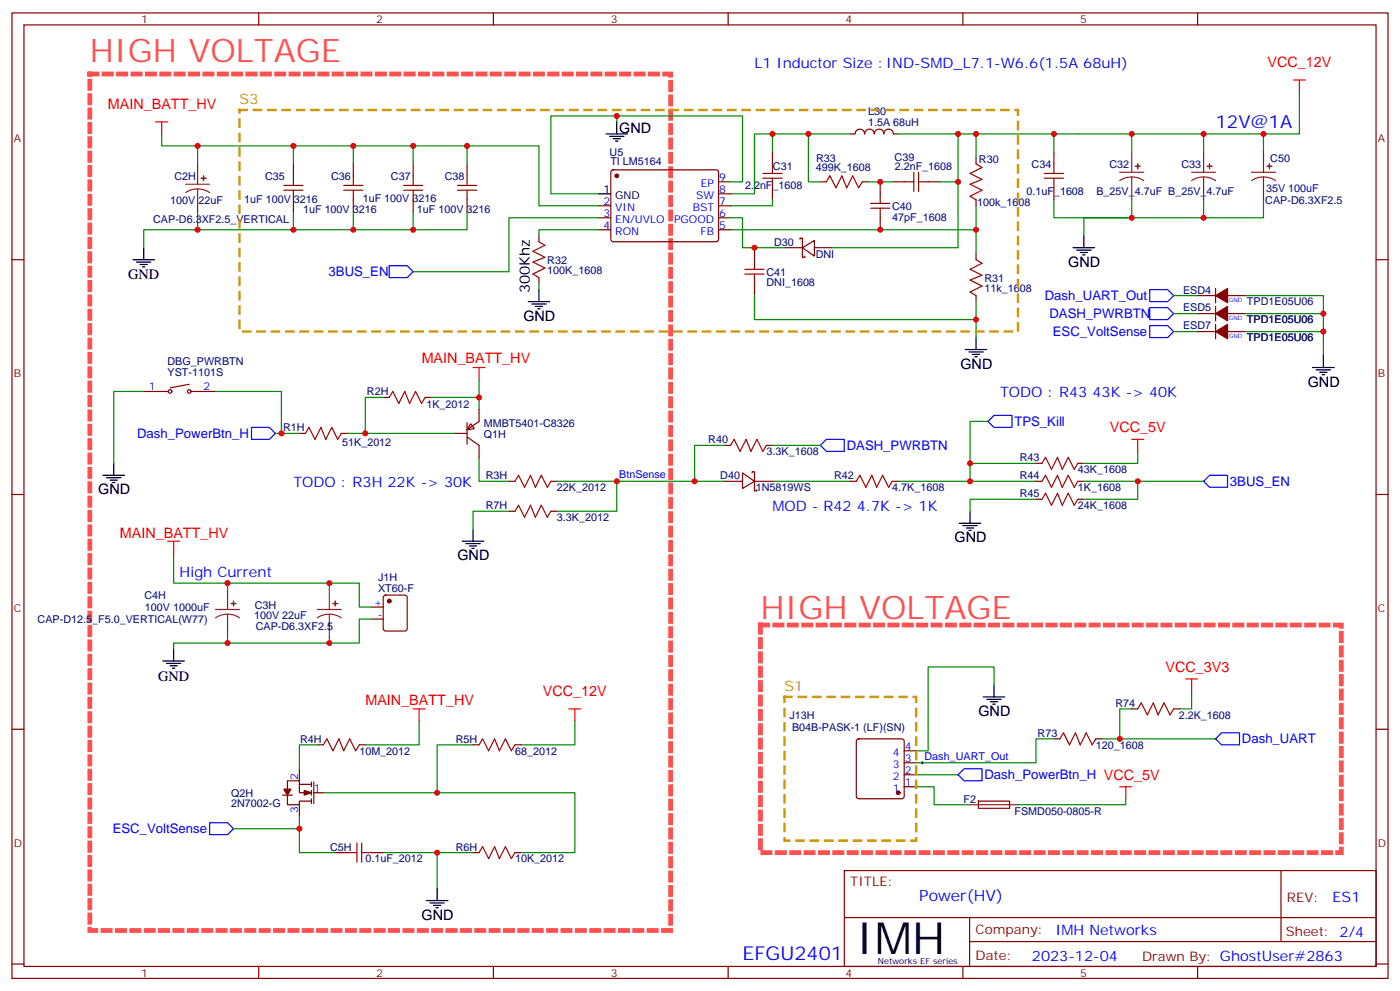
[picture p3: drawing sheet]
<svg xmlns="http://www.w3.org/2000/svg" width="412mm" height="292mm" viewBox="0 0 412 292" stroke-linecap="round" stroke-linejoin="round" font-family="sans-serif">
<g fill="none" stroke="#870000" stroke-width=".35">
<path d="M3.5 3.8h405.4v284.3h-405.4zM7.1 7.3h398.2v277.3h-398.2zM76.2 3.8v3.5M145.3 3.8v3.5M214.5 3.8v3.5M283.6 3.8v3.5M352.8 3.8v3.5M254.7 39.4a1.41 1.41 0 0 0-1.4-1.4 1.41 1.41 0 0 0-1.4 1.4h-1.4M257.5 39.4a1.41 1.41 0 0 0-1.4-1.4 1.41 1.41 0 0 0-1.4 1.4M260.3 39.4a1.41 1.41 0 0 0-1.4-1.4 1.41 1.41 0 0 0-1.4 1.4M263.2 39.4a1.41 1.41 0 0 0-1.4-1.4 1.41 1.41 0 0 0-1.5 1.4M263.2 39.4h1.4"/>
<path d="M86.4 48.3v3.5M86.4 58.8v3.6M104.1 48.3v3.5M104.1 58.8v3.6M121.7 48.3v3.5M121.7 58.8v3.6M137.6 48.3v3.5M137.6 58.8v3.6M180.2 50.2l.4-.2 30.6 .1 .5 .6-.1 20.1-.6 .4-30.7-.1-.4-.6v-19.8zM211.7 53.6h3.5M211.7 57.1h3.5M227.5 44.7v3.6"/>
<path d="M227.5 55.3v3.5M241.7 53.6h1.7M254 53.6h1.8M259.3 53.6v3.5M262.8 53.6h3.5M273.4 53.6h3.5M287.5 46.5v1.8M287.5 58.8v1.8M310.4 44.7v3.6M310.4 55.3v3.5M3.5 76.5h3.6M158.7 69.4v1.8"/>
<path d="M176.4 60.6h3.5M176.4 64.1h3.5M176.4 67.7h3.5M211.7 60.6h3.5M211.7 64.1h3.5M211.7 67.7h3.5M222.2 73v3.5M231.1 73h5.3M235.7 70.5v-.4h.7v2.9M236.4 73l3.5-2.2v4.6zM236.4 73v2.8h.7v-.4M239.9 73h5.3"/>
<path d="M259.3 64.1v3.6M287.5 74.7v1.8M405.3 76.5h3.6M158.7 81.8v1.7M222.2 83.5v3.6M287.5 87.1v1.7M352.8 97.6h5.3M352.8 92.4h5.3M352.8 87.1h5.3M358.1 84.9v4.3M358.1 90.2v4.3M358.1 95.5v4.3"/>
<path d="M361.6 97.6h5.3M361.6 92.4h5.3M361.6 87.1h5.3M42.3 115.3h7.1M55.7 113.2l-5.6 1M56.4 115.3h7.1M112.9 117.1h1.8M125.2 117.1h1.8M88.2 127.6h1.8M100.5 127.6h1.8M134.1 127.6h3.5M137.6 124.5v6.3"/>
<path d="M137.6 128.7l3.5 2.5v3.5M138.6 124.8l1.1 1.4-2.1 .4zM141.1 120.6v3.5l-3.5 2.5M213.4 131.2h1.8M218.7 139.3l3.5 2.4-3.5 2.2zM221.5 139.3v-.4h.7v2.8M225.8 131.2h1.7M305.2 136.5h1.7M317.5 136.5h1.8M3.5 145.6h3.6M149.9 141.7h1.8M149.9 150.6h1.8"/>
<path d="M162.3 141.7h1.7M162.3 150.6h1.7M213.4 141.7h5.3M222.2 141.7v2.9h.8v-.4M222.2 141.7h5.3M250.5 141.7h1.7M262.8 141.7h1.8M305.2 141.7h1.7M305.2 147h1.7M317.5 141.7h1.8M317.5 147h1.8M405.3 145.6h3.6"/>
<path d="M109.4 178.8h3.5M113.1 175.5l.5-.2h5.6l.7 .4v9.4l-.4 .7h-5.9l-.7-.4v-9.4zM109.4 182.3h3.5M3.5 214.8h3.6M93.5 219.4h1.7M105.8 219.4h1.8M139.3 219.4h1.8M151.7 219.4h1.8M252.5 217.8l.4-.2h12.7l.5 .2 .2 .5v16.2l-.2 .5-.5 .2h-12.7l-.5-.2-.2-.5v-16.2zM310.4 217.6h1.8M322.8 217.6h1.8M333.4 208.8h1.7"/>
<path d="M345.7 208.8h1.8M405.3 214.8h3.6M83.3 234.2h2.8M84.7 234.2v2.8h3.5v-1.1h3.5M84.7 232.4v-2.5h3.5v3.6h3.5M88.2 231h3.5M88.2 226.4v3.5M88.2 237v3.5M91.7 230.3v1.4M91.7 232.8v1.4M91.7 235.2v1.4M92.4 230.3v6.3"/>
<path d="M92.4 233.5h2.8M266.3 231.7h3.6M266.3 228.2h3.6M266.3 224.6h3.6M266.3 221.1h3.6M288.2 235.9h9.2v2.1l-9.1 .1zM98.8 251.1h3.5M109.4 251.1h3.5M139.3 251.1h1.8M151.7 251.1h1.8M248.7 256.4h156.6v28.2h-156.6zM377.3 256.4v20.9"/>
<path d="M248.7 270.2h156.5M285.6 277.3h119.6M285.6 270.2v14.2M3.5 283.9h3.6M76.2 284.6v3.5M145.3 284.6v3.5M214.5 284.6v3.5M283.6 284.6v3.5M352.8 284.6v3.5M405.3 283.9h3.6"/>
<circle cx="50.1" cy="115.3" r=".53"/>
<circle cx="55.7" cy="115.3" r=".53"/>
</g>
<g fill="#870000" stroke="#870000" stroke-width=".35">
<path d="M89.6 232.8l2.1 .7-2.1 .7z"/>
<path d="M83.6 232.4h2.1l-1 1.8z"/>
<path d="M358.1 97.6l3.5-2.1v4.3z"/>
<path d="M358.1 92.4l3.5-2.2v4.3z"/>
<path d="M358.1 87.1l3.5-2.2v4.3z"/>
<circle cx="114.7" cy="177" r=".53"/>
<circle cx="264.6" cy="233.5" r=".53"/>
<circle cx="181.7" cy="51.8" r=".53"/>
</g>
<g fill="none" stroke="#f00" stroke-width=".35">
<path d="M45.9 35.9h3.5M47.6 35.9v3.5M381 23.6h3.5M382.8 23.6v3.5M139.3 108.2h3.6M141.1 108.2v3.6M333.4 129.4h3.5M335.1 129.4v3.5M49.4 159.4h3.5M51.2 159.4v3.5M349.2 200h3.6M351 200v3.5"/>
<path d="M121.7 208.8h3.5M123.5 208.8v3.5M167.6 208.8h3.5M169.3 208.8v3.5M329.8 231.7h3.6M331.6 231.7v3.5"/>
</g>
<g fill="none" stroke="#008700" stroke-width=".35">
<path d="M47.6 39.4v3.6h111.1v17.6h17.7M181.7 34.1v1.8M227.5 39.4v5.3M238.1 39.4v14.2h3.6M250.5 39.4h-28.3v17.7h-7M282.2 39.4v14.2h-5.3M287.5 39.4v7.1M310.4 39.4v5.3M333.4 39.4v5.3M354.5 39.4v5.3M372.2 39.4v5.3M382.8 27.1v12.3h-118.2"/>
<path d="M58.2 43v5.3M86.4 43v5.3M104.1 43v5.3M121.7 43v5.3M137.6 43v5.3M215.2 53.6h3.5v-19.5h-56.4v23h14.1M227.5 58.8v1.8h-12.3M255.8 53.6h7M282.2 53.6v19.4h-37M310.4 58.8v5.3h44.1v-5.3M333.4 58.8v5.3h-14.1v5.3M372.2 58.8v5.3h-17.7"/>
<path d="M58.2 62.4v5.3M86.4 62.4v5.3M104.1 62.4v5.3h-61.8v5.3M121.7 62.4v5.3h-17.6M137.6 62.4v5.3h-15.9M176.4 64.1h-26.5v15.9h-28.2M176.4 67.7h-17.7v1.7M215.2 64.1h3.5v8.9h12.4M287.5 60.6v7.1h-72.3M287.5 67.7v7M158.7 83.5v1.8M222.2 87.1v7h65.3"/>
<path d="M287.5 88.8v10.6M345.7 97.6h7.1M345.7 92.4h7.1M345.7 87.1h7.1M366.9 87.1h22.9v17.6M366.9 97.6h22.9M366.9 92.4h22.9M42.3 115.3h-8.8v21.2M63.5 115.3h19.4v12.3M112.9 117.1h-5.3v10.5M127 117.1h14.1M141.1 111.8v8.8"/>
<path d="M81.1 127.6h7.1M102.3 127.6h31.8M141.1 134.7v7h8.8M213.4 131.2h-8.8v10.5M227.5 131.2h14.2M285.8 136.5h19.4M291 124.1h-5.2v17.6M335.1 132.9v3.6h-15.8M149.9 150.6h-10.6v5.3M164 141.7h49.4M181.7 141.7v8.9h-17.7M227.5 141.7h23"/>
<path d="M264.6 141.7h40.6M305.2 147h-19.4v3.6M319.3 141.7h35.2M335.1 141.7v5.3h-15.8M51.2 162.9v8.8h54.6v7.1h3.6M67 171.7v1.8M97 171.7v1.8M67 187.6v1.8M97 187.6v1.8M109.4 182.3h-3.6v7.1h-54.6v1.7M93.5 219.4h-5.3v7M123.5 212.3v7.1h-15.9"/>
<path d="M139.3 219.4h-10.5v14.1M169.3 212.3v7.1h-15.8M292.8 201.7v-5.3h-19.4v24.7h-3.5M310.4 217.6h-5.2v7h-35.3M324.6 217.6h33.5M333.4 208.8h-3.6v8.8M351 203.5v5.3h-3.5M95.2 233.5h74.1v17.6h-15.8M269.9 231.7h5.3v5.3h10.6M269.9 228.2h12.3M331.6 235.2v1.8h-31.7M88.2 240.5v3.6h-19.4"/>
<path d="M88.2 244.1v7h10.6M112.9 251.1h26.4M128.8 251.1v10.6"/>
</g>
<g fill="none" stroke="#000" stroke-width=".35">
<path d="M178.5 39.4h6.4M181.7 35.9v3.5M176.4 57.1h3.5M179.6 40.1h4.2M180.6 40.9h2.1M181.3 41.6h.7M39.2 76.5h6.3M40.2 77.2h4.2M41.3 77.9h2.1M42 78.6h.7M42.3 73v3.5M316.1 73h6.3"/>
<path d="M317.1 73.7h4.3M318.2 74.4h2.1M318.9 75.1h.7M319.3 69.4v3.6M155.6 88.8h6.3M156.6 89.5h4.3M157.7 90.2h2.1M158.4 90.9h.7M158.7 85.3v3.5M287.5 99.4v3.5M284.3 102.9h6.4M285.4 103.6h4.2"/>
<path d="M286.5 104.4h2.1M287.2 105.1h.7M386.6 108.2h6.4M387.7 108.9h4.2M388.8 109.6h2.1M389.5 110.3h.7M389.8 104.7v3.5M30.3 140h6.4M33.5 136.5v3.5M31.4 140.7h4.2M32.5 141.4h2.1M33.2 142.1h.7"/>
<path d="M136.2 159.4h6.3M139.3 155.9v3.5M282.6 154.1h6.3M283.6 154.8h4.3M284.7 155.5h2.1M285.4 156.2h.7M285.8 150.6v3.5M137.2 160.1h4.3M138.3 160.8h2.1M139 161.5h.7M48 194.7h6.3M49 195.4h4.3"/>
<path d="M50.1 196.1h2.1M50.8 196.8h.7M51.2 191.1v3.6M289.6 205.2h6.4M290.7 206h4.2M291.7 206.7h2.2M292.5 207.4h.7M292.8 201.7v3.5M125.6 265.2h6.3M126.6 265.9h4.3M127.7 266.6h2.1M128.4 267.3h.7"/>
<path d="M128.8 261.7v3.5"/>
</g>
<path d="M114.7 78.2h5.2l1.8 1.8-1.8 1.8h-5.2zM338.7 95.9h5.3l1.7 1.7-1.7 1.8h-5.3zM338.7 90.6h5.3l1.7 1.8-1.7 1.7h-5.3zM338.7 85.3h5.3l1.7 1.8-1.7 1.7h-5.3zM74.1 125.9h5.3l1.7 1.7-1.7 1.8h-5.3zM241.7 131.2l1.7-1.8h5.3v3.5h-5.3zM291 124.1l1.8-1.8h5.3v3.6h-5.3zM354.5 141.7l1.8-1.7h5.3v3.5h-5.3zM358.1 217.6l1.7-1.8h5.3v3.6h-5.3zM282.2 228.2l1.8-1.8h5.3v3.5h-5.3zM61.7 242.3h5.3l1.8 1.8-1.8 1.7h-5.3z" fill="none" stroke="#00f" stroke-width=".35"/>
<g fill="none" stroke="#a10000" stroke-width=".35">
<path d="M83.6 56h5.7M83.6 54.6h5.7M86.4 51.8v2.8M86.4 56v2.8M101.2 56h5.7M101.2 54.6h5.7M104.1 51.8v2.8M104.1 56v2.8M118.9 56h5.6M118.9 54.6h5.6M121.7 51.8v2.8M121.7 56v2.8"/>
<path d="M134.8 56h5.6M134.8 54.6h5.6M137.6 51.8v2.8M137.6 56v2.8M224.7 51.1h5.7M224.7 52.5h5.7M227.5 48.3v2.8M227.5 52.5v2.8M243.4 53.6l1.1-1.8 1.7 3.5 1.8-3.5 1.4 3.5 1.8-3.5 1.7 3.5 1.1-1.7M256.5 59.9h5.6M259.3 57.1v2.8M266.3 53.6h2.9"/>
<path d="M269.2 50.7v5.7M270.6 53.6h2.8M270.6 50.7v5.7M287.5 48.3l1.8 1-3.5 1.8 3.5 1.7-3.5 1.5 3.5 1.7-3.5 1.8 1.7 1M307.6 51.1h5.7M307.6 52.5h5.7M310.4 48.3v2.8M310.4 52.5v2.8M158.7 71.2l1.8 1-3.5 1.8 3.5 1.8-3.5 1.4 3.5 1.8-3.5 1.7 1.7 1.1M219.4 79.3h5.7M222.2 76.5v2.8M256.5 61.3h5.6"/>
<path d="M259.3 61.3v2.8M287.5 76.5l1.8 1-3.5 1.8 3.5 1.8-3.5 1.4 3.5 1.7-3.5 1.8 1.7 1.1M219.4 80.7h5.7M222.2 80.7v2.8M114.7 117.1l1-1.8 1.8 3.5 1.7-3.5 1.4 3.5 1.8-3.5 1.8 3.5 1-1.7M90 127.6l1-1.7 1.8 3.5 1.7-3.5 1.5 3.5 1.7-3.5 1.8 3.5 1-1.8M215.2 131.2l1.1-1.8 1.7 3.5 1.8-3.5 1.4 3.5 1.8-3.5 1.7 3.5 1.1-1.7M306.9 136.5l1.1-1.8 1.7 3.5 1.8-3.5 1.4 3.5 1.8-3.5 1.7 3.5 1.1-1.7M151.7 141.7l1.1-1.7 1.7 3.5 1.8-3.5 1.4 3.5 1.8-3.5 1.7 3.5 1.1-1.8M151.7 150.6l1.1-1.8 1.7 3.5 1.8-3.5 1.4 3.5 1.8-3.5 1.7 3.5 1.1-1.7M252.2 141.7l1.1-1.7 1.8 3.5 1.7-3.5 1.4 3.5 1.8-3.5 1.8 3.5 1-1.8M306.9 141.7l1.1-1.7 1.7 3.5 1.8-3.5 1.4 3.5 1.8-3.5 1.7 3.5 1.1-1.8"/>
<path d="M306.9 147l1.1-1.7 1.7 3.5 1.8-3.5 1.4 3.5 1.8-3.5 1.7 3.5 1.1-1.8M95.2 219.4l1.1-1.8 1.8 3.5 1.7-3.5 1.4 3.5 1.8-3.5 1.8 3.5 1-1.7M141.1 219.4l1.1-1.8 1.7 3.5 1.8-3.5 1.4 3.5 1.8-3.5 1.7 3.5 1.1-1.7M312.2 217.6l1.1-1.8 1.7 3.6 1.8-3.6 1.4 3.6 1.8-3.6 1.7 3.6 1.1-1.8M335.1 208.8l1.1-1.8 1.8 3.5 1.7-3.5 1.4 3.5 1.8-3.5 1.8 3.5 1-1.7M102.3 251.1h2.8M105.1 248.3v5.6M106.5 248.3v5.6M106.5 251.1h2.9M141.1 251.1l1.1-1.8 1.7 3.6 1.8-3.6 1.4 3.6 1.8-3.6 1.7 3.6 1.1-1.8"/>
</g>
<path d="M26.5 21.8h171.1v252.2h-171.1zM224 184.1h171.1v67h-171.1z" fill="none" stroke="#ff4f4f" stroke-width="1.4" stroke-dasharray="2.1 2.1"/>
<g fill="none" stroke="#8c2424" stroke-width=".35">
<path d="M54.7 54.3h7M58.2 55.7l-1.8 .2-1.7 .8M58.2 55.7l1.9 .2 1.6 .8M58.2 48.3v6M58.2 55.7v6.7M329.8 50.7h7.1M333.4 52.1l-1.9 .3-1.7 .8M333.4 52.1l1.8 .3 1.7 .8M333.4 44.7v6M333.4 52.1v6.7M351 50.7h7.1M354.5 52.1l-1.8 .3-1.7 .8"/>
<path d="M354.5 52.1l1.9 .3 1.7 .8M354.5 44.7v6M354.5 52.1v6.7M368.7 50.7h7M372.2 52.1l-1.9 .3-1.6 .8M372.2 52.1l1.8 .3 1.7 .8M372.2 44.7v6M372.2 52.1v6.7M63.5 179.5h7.1M67 173.5v6M93.5 179.5h7M97 173.5v6"/>
<path d="M67 180.9l-1.8 .2-1.7 .9M67 180.9l1.9 .2 1.7 .9M67 180.9v6.7M97 180.9l-1.8 .2-1.7 .9M97 180.9l1.9 .2 1.6 .9M97 180.9v6.7M285.8 237h14.1"/>
</g>
<g fill="#8c2424" stroke="#8c2424" stroke-width=".35">
<path d="M68.1 177.7l1.4 .1z"/>
<path d="M68.8 177v1.4z"/>
<path d="M98.1 177.7l1.4 .1z"/>
<path d="M98.7 177l.1 1.4z"/>
<path d="M59.3 52.5h1.4z"/>
<path d="M59.9 51.8l.1 1.4z"/>
<path d="M334.4 49h1.4z"/>
<path d="M335.1 48.3v1.4z"/>
<path d="M355.6 49h1.4z"/>
<path d="M356.3 48.3v1.4z"/>
<path d="M373.2 49h1.4z"/>
<path d="M373.9 48.3v1.4z"/>
</g>
<path d="M181.3 141.7h.7M181.7 141.4v.7M271.3 224.6h.7M271.6 224.3v.7" fill="none" stroke="#000" stroke-width=".29"/>
<path d="M70.6 32.4h229.3v65.2h-229.3zM231.1 205.2h38.8v42.4h-38.8z" fill="none" stroke="#c90" stroke-width=".71" stroke-dasharray="2.1 2.1"/>
<g fill="#c00">
<circle cx="227.5" cy="39.4" r=".88"/>
<circle cx="204.6" cy="141.7" r=".88"/>
<circle cx="285.8" cy="141.7" r=".88"/>
<circle cx="287.5" cy="67.7" r=".88"/>
<circle cx="285.8" cy="136.5" r=".88"/>
<circle cx="107.6" cy="127.6" r=".88"/>
<circle cx="335.1" cy="141.7" r=".88"/>
<circle cx="67" cy="171.7" r=".88"/>
<circle cx="67" cy="189.4" r=".88"/>
<circle cx="88.2" cy="244.1" r=".88"/>
<circle cx="128.8" cy="251.1" r=".88"/>
<circle cx="128.8" cy="233.5" r=".88"/>
<circle cx="329.8" cy="217.6" r=".88"/>
<circle cx="181.7" cy="34.1" r=".88"/>
<circle cx="58.2" cy="67.7" r=".88"/>
<circle cx="58.2" cy="43" r=".88"/>
<circle cx="86.4" cy="43" r=".88"/>
<circle cx="104.1" cy="43" r=".88"/>
<circle cx="86.4" cy="67.7" r=".88"/>
<circle cx="97" cy="171.7" r=".88"/>
<circle cx="97" cy="189.4" r=".88"/>
<circle cx="121.7" cy="43" r=".88"/>
<circle cx="104.1" cy="67.7" r=".88"/>
<circle cx="137.6" cy="43" r=".88"/>
<circle cx="121.7" cy="67.7" r=".88"/>
<circle cx="389.8" cy="97.6" r=".88"/>
<circle cx="389.8" cy="92.4" r=".88"/>
<circle cx="333.4" cy="64.1" r=".88"/>
<circle cx="333.4" cy="39.4" r=".88"/>
<circle cx="310.4" cy="39.4" r=".88"/>
<circle cx="354.5" cy="39.4" r=".88"/>
<circle cx="287.5" cy="39.4" r=".88"/>
<circle cx="238.1" cy="39.4" r=".88"/>
<circle cx="282.2" cy="39.4" r=".88"/>
<circle cx="259.3" cy="67.7" r=".88"/>
<circle cx="259.3" cy="53.6" r=".88"/>
<circle cx="222.3" cy="73" r=".88"/>
<circle cx="282.2" cy="53.6" r=".88"/>
<circle cx="287.5" cy="94.1" r=".88"/>
<circle cx="141.1" cy="117.1" r=".88"/>
<circle cx="181.7" cy="141.7" r=".88"/>
<circle cx="82.9" cy="127.6" r=".88"/>
<circle cx="372.2" cy="39.4" r=".88"/>
<circle cx="354.5" cy="64.1" r=".88"/>
</g>
<text font-size="13.1" x="252.2" y="281.1">IMH</text>
<g font-size="9.5" fill="#ff5050">
<text x="26.5" y="18.3">HIGH VOLTAGE</text>
<text x="224" y="182.3">HIGH VOLTAGE</text>
</g>
<text font-size="5.6" fill="#00f" x="218.7" y="282.9">EFGU2401</text>
<text font-size="5.3" fill="#00f" x="358.1" y="37.7">12V@1A</text>
<text font-size="4.6" fill="#00f" x="270.8" y="265.4">Power(HV)</text>
<g font-size="4.2" fill="#00f">
<text x="222.2" y="20">L1 Inductor Size :IND-SMD_L7.1-W6.6(1.5A 68uH)</text>
<text x="294.6" y="117.1">TODO : R43 43K -&gt; 40K</text>
<text x="86.4" y="143.5">TODO : R3H 22K -&gt; 30K</text>
<text x="227.5" y="150.6">MOD - R42 4.7K -&gt; 1K</text>
<text x="52.9" y="170">High Current</text>
<text x="392.5" y="265.7">ES1</text>
<text x="310.9" y="275.2">IMH Networks</text>
<text x="304" y="283">2023-12-04</text>
</g>
<g font-size="4.2" fill="#f00">
<text x="373.3" y="19.7">VCC_12V</text>
<text x="31.8" y="32.1">MAIN_BATT_HV</text>
<text x="124.2" y="106.9">MAIN_BATT_HV</text>
<text x="326.9" y="127.3">VCC_5V</text>
<text x="35.3" y="158.3">MAIN_BATT_HV</text>
<text x="343.4" y="197.9">VCC_3V3</text>
<text x="107.6" y="207.7">MAIN_BATT_HV</text>
<text x="159.9" y="204.9">VCC_12V</text>
</g>
<g font-size="4.2" fill="#c90">
<text x="70.6" y="30.6">S3</text>
<text x="231.1" y="203.5">S1</text>
</g>
<g font-size="4.2">
<text x="182.4" y="39.1">GND</text>
<text x="37.7" y="82.1">GND</text>
<text x="314.7" y="78.6">GND</text>
<text x="156" y="86.3" transform="rotate(-90 156 86.3)">300Khz</text>
<text x="154.2" y="94.5">GND</text>
<text x="282.9" y="108.6">GND</text>
<text x="385.2" y="113.9">GND</text>
<text x="28.9" y="145.6">GND</text>
<text x="281.2" y="159.7">GND</text>
<text x="134.8" y="165">GND</text>
<text x="46.6" y="200.7">GND</text>
<text x="288.2" y="210.9">GND</text>
<text x="124.2" y="270.9">GND</text>
</g>
<g font-size="3.9" fill="#00f">
<text x="96.8" y="81.2">3BUS_EN</text>
<text x="307.8" y="88.3">Dash_UART_Out</text>
<text x="309.1" y="93.6">DASH_PWRBTN</text>
<text x="310.1" y="98.9">ESC_VoltSense</text>
<text x="298.8" y="125.5">TPS_Kill</text>
<text x="40.4" y="128.9">Dash_PowerBtn_H</text>
<text x="249.4" y="132.5">DASH_PWRBTN</text>
<text x="362.3" y="143.1">3BUS_EN</text>
<text x="365.8" y="218.9">Dash_UART</text>
<text x="290" y="229.5">Dash_PowerBtn_H VCC_5V</text>
<text x="33.2" y="245.3">ESC_VoltSense</text>
</g>
<g font-size="3.9" fill="#800">
<text x="250.5" y="261">TITLE:</text>
<text x="379.1" y="265.7">REV:</text>
<text x="287.4" y="275.2">Company:</text>
<text x="378.7" y="275.8">Sheet: 2/4</text>
<text x="287.4" y="282.9">Date:</text>
<text x="336.4" y="282.9">Drawn By: GhostUser#2863</text>
</g>
<g font-size="3.2" fill="#800">
<text x="41.6" y="6.8">1</text>
<text x="110.8" y="6.8">2</text>
<text x="179.9" y="6.8">3</text>
<text x="249.1" y="6.8">4</text>
<text x="318.2" y="6.8">5</text>
<text x="4.1" y="41.9">A</text>
<text x="405.9" y="41.9">A</text>
<text x="4.1" y="111.1">B</text>
<text x="405.9" y="111.1">B</text>
<text x="4.1" y="180.2">C</text>
<text x="405.9" y="180.2">C</text>
<text x="4.1" y="249.3">D</text>
<text x="405.9" y="249.3">D</text>
<text x="41.6" y="287.6">1</text>
<text x="110.8" y="287.6">2</text>
<text x="179.9" y="287.6">3</text>
<text x="249.1" y="287.6">4</text>
<text x="318.2" y="287.6">5</text>
</g>
<g font-size="3.2" fill="#000080">
<text x="255.7" y="33.8">L30</text>
<text x="255.7" y="37">1.5A 68uH</text>
<text x="179.6" y="45.9">U5</text>
<text x="240.4" y="47.6">R33</text>
<text x="263.5" y="47.3">C39</text>
<text x="288.4" y="48">R30</text>
<text x="374.2" y="47.6">C50</text>
<text x="51.4" y="52.9">C2H</text>
<text x="78.1" y="52.9">C35</text>
<text x="97.5" y="52.9">C36</text>
<text x="115.2" y="52.9">C37</text>
<text x="131" y="52.9">C38</text>
<text x="179.8" y="48.7">TI LM5164</text>
<text x="227.7" y="50.1">C31</text>
<text x="240.3" y="50.4">499K_1608</text>
<text x="263.6" y="50.1">2.2nF_1608</text>
<text x="303.9" y="49.4">C34</text>
<text x="326.8" y="49.4">C32</text>
<text x="348" y="49.4">C33</text>
<text x="50.2" y="60">100V 22uF</text>
<text x="71.9" y="59.6">1uF 100V 3216</text>
<text x="106.8" y="59.6">1uF 100V 3216</text>
<text x="219.5" y="55.7">2.2nF_1608</text>
<text x="302.4" y="57.5">0.1uF_1608</text>
<text x="323" y="57.5">B_25V_4.7uF B_25V_4.7uF</text>
<text x="372.7" y="60">CAP-D6.3XF2.5</text>
<text x="372.9" y="56.5">35V 100uF</text>
<text x="45.1" y="65.6">CAP-D6.3XF2.5_VERTICAL</text>
<text x="89.3" y="62.8">1uF 100V 3216</text>
<text x="122.8" y="62.8">1uF 100V 3216</text>
<text x="262.8" y="64.9">47pF_1608</text>
<text x="262.8" y="61.7">C40</text>
<text x="287.8" y="60.7">100k_1608</text>
<text x="161.2" y="77.6">R32</text>
<text x="228" y="72.3">D30</text>
<text x="240.3" y="75.9">DNI</text>
<text x="161.2" y="80.8">100K_1608</text>
<text x="225.8" y="81.1">C41</text>
<text x="290" y="82.9">R31</text>
<text x="225.8" y="84.3">DNI_1608</text>
<text x="290" y="86.1">11k_1608</text>
<text x="348.5" y="86.4">ESD4</text>
<text x="367.3" y="90">TPD1E05U06</text>
<text x="348.5" y="91.7">ESD5</text>
<text x="367.3" y="95.3">TPD1E05U06</text>
<text x="348.5" y="97">ESD7</text>
<text x="367.3" y="100.5">TPD1E05U06</text>
<text x="49.4" y="107.4">DBG_PWRBTN</text>
<text x="49.4" y="110.6">YST-1101S</text>
<text x="108.1" y="116.4">R2H</text>
<text x="125.6" y="120.3">1K_2012</text>
<text x="142.5" y="125.8">MMBT5401-C8326</text>
<text x="83.4" y="127">R1H</text>
<text x="100.8" y="131.3">51K_2012</text>
<text x="142.5" y="129">Q1H</text>
<text x="208.6" y="130.5">R40</text>
<text x="225.8" y="134.1">3.3K_1608</text>
<text x="300.4" y="135.8">R43</text>
<text x="143.1" y="141.1">R3H</text>
<text x="212.2" y="141.1">D40</text>
<text x="245.7" y="141.1">R42</text>
<text x="300.4" y="141.1">R44</text>
<text x="317.5" y="139.4">43K_1608</text>
<text x="143.1" y="149.9">R7H</text>
<text x="164.1" y="144.7">22K_2012</text>
<text x="222.6" y="144.6">1N5819WS</text>
<text x="262.8" y="144.7">4.7K_1608</text>
<text x="300.4" y="146.4">R45</text>
<text x="317.5" y="144.7">1K_1608</text>
<text x="317.5" y="149.9">24K_1608</text>
<text x="164.1" y="153.5">3.3K_2012</text>
<text x="111.4" y="171">J1H</text>
<text x="42.6" y="176.4">C4H</text>
<text x="42.7" y="179.9">100V 1000uF</text>
<text x="75" y="179.2">C3H</text>
<text x="111.4" y="174.2">XT60-F</text>
<text x="11.1" y="183.5">CAP-D12.5_F5.0_VERTICAL(W77)</text>
<text x="74.8" y="182.4">100V 22uF</text>
<text x="75.3" y="185.6">CAP-D6.3XF2.5</text>
<text x="328.6" y="208.2">R74</text>
<text x="232.5" y="211.7">J13H</text>
<text x="233.3" y="215.2">B04B-PASK-1 (LF)(SN)</text>
<text x="347.2" y="211.7">2.2K_1608</text>
<text x="88.4" y="218.7">R4H</text>
<text x="134.3" y="218.7">R5H</text>
<text x="305.7" y="217">R73</text>
<text x="322.8" y="220.5">120_1608</text>
<text x="105.9" y="222.3">10M_2012</text>
<text x="151.7" y="222.3">68_2012</text>
<text x="68.1" y="237.8">2N7002-G</text>
<text x="68.1" y="234.6">Q2H</text>
<text x="283.8" y="236.4">F2</text>
<text x="298.8" y="239.9">FSMD050-0805-R</text>
<text x="97.2" y="250.5">C5H</text>
<text x="134.3" y="250.5">R6H</text>
<text x="107.6" y="254">0.1uF_2012</text>
<text x="151.7" y="254">10K_2012</text>
</g>
<g font-size="3.2" fill="#00f">
<text x="211.8" y="53.2">9</text>
<text x="205.1" y="58.5">SW</text>
<text x="206.4" y="55">EP</text>
<text x="211.8" y="56.7">8</text>
<text x="177.7" y="63.8">3</text>
<text x="177.7" y="60.3">2</text>
<text x="181.2" y="65.5">EN/UVLO</text>
<text x="181.2" y="62">VIN</text>
<text x="198.5" y="65.5">PGOOD</text>
<text x="204.1" y="62">BST</text>
<text x="211.8" y="60.3">7</text>
<text x="211.8" y="63.8">6</text>
<text x="177.7" y="67.3">4</text>
<text x="181.2" y="69.1">RON</text>
<text x="206.4" y="69.1">FB</text>
<text x="211.8" y="67.3">5</text>
<text x="43.8" y="114.9">1</text>
<text x="60" y="114.9">2</text>
<text x="182.4" y="140.9">BtnSense</text>
<text x="110.1" y="178.4">+</text>
<text x="111.3" y="182">-</text>
<text x="266.5" y="220.8">4</text>
<text x="263" y="226.1">3</text>
<text x="263" y="222.5">4</text>
<text x="266.5" y="227.8">2</text>
<text x="266.5" y="224.3">3</text>
<text x="272.3" y="223.8">Dash_UART_Out</text>
<text x="87.8" y="229.6" transform="rotate(-90 87.8 229.6)">2</text>
<text x="92.4" y="233.1">1</text>
<text x="263" y="233.1">1</text>
<text x="263" y="229.6">2</text>
<text x="266.5" y="231.4">1</text>
<text x="87.8" y="239.4" transform="rotate(-90 87.8 239.4)">3</text>
</g>
<g font-size="3.2">
<text x="177.7" y="56.7">1</text>
<text x="181.2" y="58.5">GND</text>
</g>
<text font-size="2.5" x="258.6" y="283.9">Networks EF series</text>
<g font-size="1.8" fill="#00f">
<text x="361.9" y="88.8">GND</text>
<text x="361.9" y="94.1">GND</text>
<text x="361.9" y="99.4">GND</text>
</g>
</svg>
